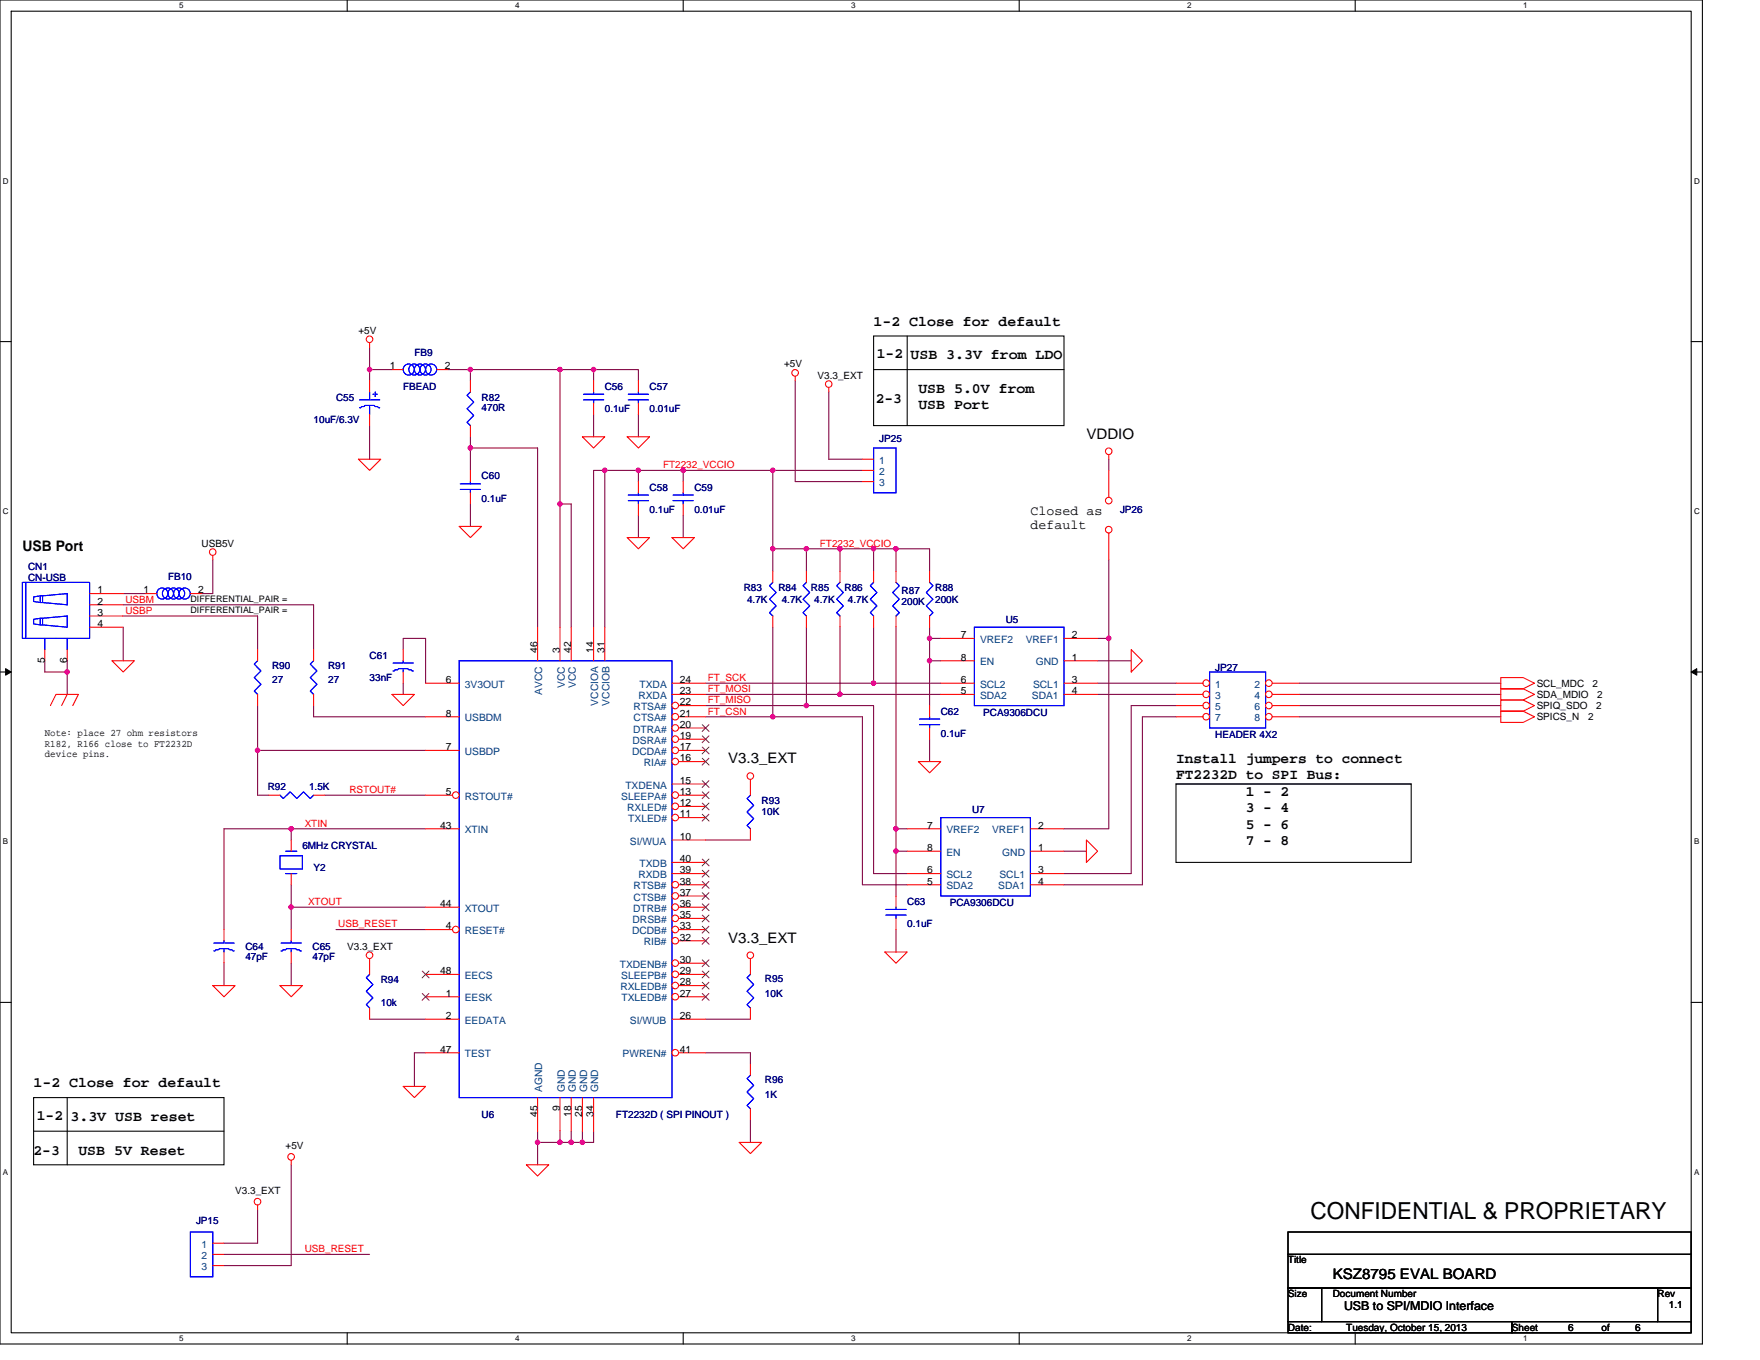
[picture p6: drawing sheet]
<svg xmlns="http://www.w3.org/2000/svg" width="279mm" height="216mm" viewBox="0 0 279 216" stroke-linecap="round" stroke-linejoin="round" font-family="sans-serif">
<path d="M0 0h270.3v213.4h-270.3zM1.8 1.8h266.7v209.8h-266.7z" fill="none" stroke="#000" stroke-width=".17"/>
<g fill="#fff">
<path d="M28.4 .2h.7v1.4h-.7z"/>
<path d="M28.4 211.8h.7v1.4h-.7z"/>
</g>
<path d="M55.1 0v1.8M55.1 211.6v1.8" fill="none" stroke="#000" stroke-width=".17"/>
<g fill="#fff">
<path d="M81.8 .2h.7v1.4h-.7z"/>
<path d="M81.8 211.8h.7v1.4h-.7z"/>
</g>
<path d="M108.5 0v1.8M108.5 211.6v1.8" fill="none" stroke="#000" stroke-width=".17"/>
<g fill="#fff">
<path d="M135.1 .2h.7v1.4h-.7z"/>
<path d="M135.1 211.8h.7v1.4h-.7z"/>
</g>
<path d="M161.8 0v1.8M161.8 211.6v1.8" fill="none" stroke="#000" stroke-width=".17"/>
<g fill="#fff">
<path d="M188.5 .2h.7v1.4h-.7z"/>
<path d="M188.5 211.8h.7v1.4h-.7z"/>
</g>
<path d="M215.1 0v1.8M215.1 211.6v1.8" fill="none" stroke="#000" stroke-width=".17"/>
<g fill="#fff">
<path d="M241.8 .2h.7v1.4h-.7z"/>
<path d="M241.8 211.8h.7v1.4h-.7z"/>
<path d="M.4 28h1v1.4h-1z"/>
<path d="M268.9 28h.9v1.4h-.9z"/>
<path d="M.4 80.5h1v1.4h-1z"/>
<path d="M268.9 80.5h.9v1.4h-.9z"/>
</g>
<path d="M0 54.2h1.8M268.5 54.2h1.8" fill="none" stroke="#000" stroke-width=".17"/>
<g fill="#fff">
<path d="M.4 132.9h.9v1.4h-.9z"/>
<path d="M268.9 132.9h.9v1.4h-.9z"/>
</g>
<path d="M0 106.7h1.8M268.5 106.7h1.8" fill="none" stroke="#000" stroke-width=".17"/>
<path d="M.9 106.2l.9 .5-.9 .5zM268.5 106.7l.9-.5v1z" fill="#000" stroke="#000" stroke-width=".16"/>
<g fill="#fff">
<path d="M.4 185.4h.9v1.4h-.9z"/>
<path d="M268.9 185.4h.9v1.4h-.9z"/>
</g>
<g fill="none" stroke="#000" stroke-width=".17">
<path d="M138.7 53.3h30.2v14.3h-30.2zM138.7 58.7h30.2M144 53.3v14.3M186.7 124.5h37.3v12.4h-37.3zM186.7 124.5h37.3M0 159.1h1.8M268.5 159.1h1.8M5.3 179.6h30.3M5.3 174.2h30.3v10.7h-30.3zM10.7 174.2v10.7M204.5 195.6h64v3.5h-64zM204.5 199.1h64v5.4h-64z"/>
<path d="M204.5 204.5h5.3v5.3h-5.3zM204.5 209.8h35.5v1.8h-35.5zM209.8 204.5h53.3v5.3h-53.3zM240 209.8h28.5v1.8h-28.5zM263.1 204.5h5.4v5.3h-5.4z"/>
</g>
<g fill="none" stroke="#800040" stroke-width=".17">
<path d="M58.7 58.7v1.8M58.7 55.1v3.6M58.7 58.7h3.5M71.1 58.7h3.6M74.7 58.7h14.2M74.7 58.7v1.8M88.9 58.7h5.3M88.9 58.7v21.3M94.2 58.7v1.8M94.2 58.7h7.1v1.8M58.7 67.6v5.3M74.7 71.1h10.6v28.5"/>
<path d="M74.7 71.1v3.6M74.7 69.3v1.8M94.2 65.8v3.5M96 74.7v24.9M96 74.7h5.3M96 74.7h-1.8v24.9M101.3 74.7h7.2M101.3 74.7v1.8M101.3 65.8v3.5M108.5 74.7v1.8M108.5 74.7h14.2M126.2 60.5v16h10.7"/>
<path d="M131.6 62.2v10.7h5.3M136.9 74.7h-14.2v12.4M176 72.9v1.8M19.6 96h30.2v7.1M19.6 99.6v5.3M19.6 94.2h3.5M19.6 97.8h21.3v5.3M33.8 88.9v5.3h-1.8M74.7 80v3.6M88.9 80v19.6M88.9 80h1.8v19.6M101.3 81.8v3.5"/>
<path d="M108.5 81.8v3.5M122.7 87.1h5.3M122.7 87.1v3.6M122.7 99.6v14.2M128 87.1h5.3M128 87.1v3.6M128 99.6v12.4M133.3 87.1h5.4M133.3 87.1v3.6M133.3 99.6v10.6M138.7 87.1v3.6M138.7 99.6v8.9"/>
<path d="M138.7 87.1h3.5M142.2 87.1h5.4v3.6M142.2 99.6v32M142.2 87.1v3.6M147.6 99.6v1.7M176 88.9v12.4M7.1 104.9v1.8h3.6M10.7 106.7v3.5M10.7 104.9v1.8M40.9 119.1v7.1h1.8M40.9 112v7.1M40.9 119.1h26.7"/>
<path d="M49.8 112v1.8h17.8M64 103.1v-1.8h3.6v7.2M64 108.5v1.7M112 113.8h10.7M112 108.5h26.7M112 110.2h21.3M112 112h16M122.7 113.8h14.2v26.7h7.1M128 112h10.7v26.7h5.3M133.4 110.2h16M138.7 108.5h10.7M147.6 104.9h1.8"/>
<path d="M147.6 101.3h1.8M147.6 104.9v7.1M147.6 117.3v3.6M147.6 101.3v3.6M174.2 108.5h12.5M174.2 110.2h12.5M174.2 104.9h5.4M174.2 101.3h1.8M176 101.3v30.3h-7.1M186.7 113.8h-5.3v26.7h-12.5M186.7 112h-7.1v26.7h-10.7M206.2 113.8h32.1"/>
<path d="M206.2 112h32.1M206.2 110.2h32.1M206.2 108.5h32.1M46.2 131.6v1.8M46.2 131.6h21.4M46.2 131.6h-10.6v16M51.6 126.2h16M112 133.3h7.1M142.2 135.1h1.8M142.2 135.1v7.1M144 131.6h-1.8v3.5M168.9 135.1h3.6"/>
<path d="M35.6 152.9v3.6M46.2 144h21.4M46.2 152.9v3.6M46.2 144v3.6M46.2 140.5v3.5M53.3 147.6h14.3M142.2 147.6v3.5M58.7 161.8h8.9M67.6 167.1h-1.8v5.4M85.3 179.6v1.8M88.9 179.6v1.8M90.7 179.6v1.8"/>
<path d="M92.5 179.6v1.8M94.2 179.6v1.8h-1.7M112 161.8h7.1M112 167.1h7.1v1.8M119.1 177.8v3.6M35.6 199.1h23.1M40.9 192v5.4h-5.3M46.2 184.9v16h-10.6M85.3 181.4h3.6M85.3 181.4v3.5M88.9 181.4h1.8M90.7 181.4h1.8"/>
</g>
<g fill="#f0f" stroke="#f0f" stroke-width=".17">
<circle cx="147.6" cy="104.9" r=".35"/>
<circle cx="176" cy="101.3" r=".35"/>
<circle cx="101.3" cy="74.7" r=".35"/>
<circle cx="96" cy="74.7" r=".35"/>
<circle cx="142.2" cy="131.6" r=".35"/>
<circle cx="142.2" cy="87.1" r=".35"/>
<circle cx="40.9" cy="119.1" r=".35"/>
<circle cx="46.2" cy="131.6" r=".35"/>
<circle cx="46.2" cy="144" r=".35"/>
<circle cx="90.7" cy="181.3" r=".35"/>
<circle cx="88.9" cy="181.3" r=".35"/>
<circle cx="92.4" cy="181.3" r=".35"/>
<circle cx="58.7" cy="58.7" r=".35"/>
<circle cx="88.9" cy="80" r=".35"/>
<circle cx="88.9" cy="58.7" r=".35"/>
<circle cx="94.2" cy="58.7" r=".35"/>
<circle cx="147.6" cy="101.3" r=".35"/>
<circle cx="74.7" cy="71.1" r=".35"/>
<circle cx="74.7" cy="58.7" r=".35"/>
<circle cx="108.4" cy="74.7" r=".35"/>
<circle cx="122.7" cy="74.7" r=".35"/>
<circle cx="10.7" cy="106.7" r=".35"/>
<circle cx="128" cy="112" r=".35"/>
<circle cx="133.3" cy="110.2" r=".35"/>
<circle cx="85.3" cy="181.3" r=".35"/>
<circle cx="142.2" cy="135.1" r=".35"/>
<circle cx="122.7" cy="87.1" r=".35"/>
<circle cx="138.7" cy="108.4" r=".35"/>
<circle cx="128" cy="87.1" r=".35"/>
<circle cx="133.3" cy="87.1" r=".35"/>
<circle cx="138.7" cy="87.1" r=".35"/>
<circle cx="122.7" cy="113.8" r=".35"/>
</g>
<g fill="none" stroke="#f00" stroke-width=".17">
<path d="M58.7 54.4v.7M126.2 59.7v.8M56.9 72.9h3.6l-1.8 1.8zM92.5 69.3h3.5l-1.8 1.8zM99.6 69.3h3.5l-1.8 1.8zM108.5 76.5v1.7M131.6 61.5v.7M176 72.2v.7M14.2 94.2h5.4M14.2 96h5.4M14.2 97.8h5.4M14.2 99.6h5.4"/>
<path d="M33.8 88.2v.7M72.9 83.6h3.6l-1.8 1.7zM99.6 85.3h3.5l-1.8 1.8zM106.7 85.3h3.5l-1.7 1.8zM108.5 80v1.8M138.7 90.7v1.8M138.7 97.8v1.8M147.6 90.7v1.8M147.6 97.8v1.8M7.1 103.1v1.8M8 112l.9-1.8h3.5l-.8 1.8M10.7 103.1v1.8"/>
<path d="M10.7 110.2l-.9 1.8M17.8 104.9h3.5l-1.7 1.8zM62.2 110.2h3.6l-1.8 1.8zM179.6 103.1l1.8 1.8-1.8 1.8zM238.3 109.3h3.5l1.8 .9-1.8 .9h-3.5zM238.3 111.1h3.5l1.8 .9-1.8 .9h-3.5zM238.3 107.6h3.5l1.8 .9-1.8 .8h-3.5zM238.3 112.9h3.5l1.8 .9-1.8 .9h-3.5zM119.1 123.7v.8M145.8 120.9h3.6l-1.8 1.8zM172.5 133.3l1.7 1.8-1.7 1.8zM33.8 156.5h3.5l-1.7 1.7z"/>
<path d="M35.6 147.6v1.8M35.6 151.1v1.8M44.4 156.5h3.6l-1.8 1.7zM58.7 152.2v.7M119.1 152.2v.7M140.5 151.1h3.5l-1.8 1.8zM142.2 142.2v1.8M142.2 145.8v1.8M64 172.5h3.6l-1.8 1.7zM40.9 191.3v.7M46.2 184.2v.7M83.6 184.9h3.5l-1.8 1.8z"/>
<path d="M117.3 181.4h3.6l-1.8 1.7z"/>
<circle cx="58.7" cy="53.9" r=".52"/>
<circle cx="126.2" cy="59.2" r=".52"/>
<circle cx="131.6" cy="61" r=".52"/>
<circle cx="176" cy="71.6" r=".52"/>
<circle cx="33.8" cy="87.6" r=".52"/>
<circle cx="119.1" cy="123.2" r=".52"/>
<circle cx="58.7" cy="151.6" r=".52"/>
<circle cx="119.1" cy="151.6" r=".52"/>
<circle cx="40.9" cy="190.8" r=".52"/>
<circle cx="46.2" cy="183.7" r=".52"/>
</g>
<g fill="none" stroke="#00f" stroke-width=".17">
<path d="M106.8 79.5h3.3M106.8 78.6h3.3M108.5 78.2v.4M108.5 79.5v.5M3.6 92.5h10.6v8.8h-10.6zM4.1 92.5v8.8M6.4 98.1l-1.1 .2v.7l1.1 .2M6.4 94.6l-1.1 .2v.7l1.1 .2M6.8 94.6l3.9-.4v1.8l-3.9-.3zM6.8 98.1l3.9-.3v1.8l-3.9-.4zM6.8 94.6h-.4v1.1h.4M6.8 98.1h-.4v1.1h.4"/>
<path d="M138.7 92.5l-.5 .5 1 1.1-1 1 1 1.1-1 1.1 .5 .5M147.6 92.5l.5 .5-1.1 1.1 1.1 1-1.1 1.1 1.1 1.1-.5 .5M7.1 101.3v1.8M10.7 101.3v1.8M192 106.7h8.9v8.9h-8.9zM35.6 149.4v.3h-1.6M35.6 150.8v.3M35.7 149.7h1.5M37.2 151h-.2l-.2-.2h-.4l-.1-.2h-1.5l-.1 .2h-.4l-.2 .2h-.1M140.6 145.3h3.2M140.6 144.4h3.2M142.2 144v.4"/>
<path d="M142.2 145.3v.5"/>
</g>
<circle cx="191.5" cy="108.4" r=".52" fill="#fff" stroke="#f00" stroke-width=".17"/>
<path d="M186.7 108.5h4.3" fill="none" stroke="#f00" stroke-width=".17"/>
<circle cx="201.4" cy="108.4" r=".52" fill="#fff" stroke="#f00" stroke-width=".17"/>
<path d="M202 108.5h4.2" fill="none" stroke="#f00" stroke-width=".17"/>
<circle cx="191.5" cy="110.2" r=".52" fill="#fff" stroke="#f00" stroke-width=".17"/>
<path d="M186.7 110.2h4.3" fill="none" stroke="#f00" stroke-width=".17"/>
<circle cx="201.4" cy="110.2" r=".52" fill="#fff" stroke="#f00" stroke-width=".17"/>
<path d="M202 110.2h4.2" fill="none" stroke="#f00" stroke-width=".17"/>
<circle cx="191.5" cy="112" r=".52" fill="#fff" stroke="#f00" stroke-width=".17"/>
<path d="M186.7 112h4.3" fill="none" stroke="#f00" stroke-width=".17"/>
<circle cx="201.4" cy="112" r=".52" fill="#fff" stroke="#f00" stroke-width=".17"/>
<path d="M202 112h4.2" fill="none" stroke="#f00" stroke-width=".17"/>
<circle cx="191.5" cy="113.8" r=".52" fill="#fff" stroke="#f00" stroke-width=".17"/>
<path d="M186.7 113.8h4.3" fill="none" stroke="#f00" stroke-width=".17"/>
<circle cx="201.4" cy="113.8" r=".52" fill="#fff" stroke="#f00" stroke-width=".17"/>
<g fill="none" stroke="#f00" stroke-width=".17">
<path d="M62.2 58.7h1.8M69.3 58.7h1.8M136.9 72.9h1.8M136.9 74.7h1.8M136.9 76.5h1.8M128 90.7v1.8M128 97.8v1.8M49.8 103.1v1.8M49.8 110.2v1.8M149.4 104.9h5.3M149.4 101.3h5.3M149.4 108.5h5.3"/>
<path d="M149.4 110.2h5.3M168.9 104.9h5.3M168.9 101.3h5.3M168.9 108.5h5.3M168.9 110.2h5.3M202 113.8h4.2M42.7 126.2h1.7M46.2 133.4v1.7M46.2 138.7v1.8M49.8 126.2h1.8M33.8 197.4h1.8M33.8 199.1h1.8"/>
<path d="M33.8 200.9h1.8"/>
</g>
<g fill="none" stroke="#00f" stroke-width=".17">
<path d="M138.7 71.1h3.5v7.1h-3.5zM128 92.5l-.5 .5 1 1.1-1 1 1 1.1-1 1.1 .5 .5M154.7 99.6h14.2v12.4h-14.2zM49.8 104.9l-.5 .5 1 1.1-1 1.1 1 1-1 1.1 .5 .5M72.9 104.9h33.8v69.3h-33.8zM44.4 126.2l.6 .6 1.1-1.1 1 1.1 1.1-1.1 1.1 1.1 .5-.6M44.5 135.8h3.5v2.2h-3.5zM45.3 135.1h1.8M45.3 138.7h1.8M30.2 195.6h3.6v7.1h-3.6z"/>
<circle cx="64.9" cy="58.7" r=".88"/>
<circle cx="65.8" cy="58.7" r=".88"/>
<circle cx="66.7" cy="58.7" r=".88"/>
<circle cx="67.6" cy="58.7" r=".88"/>
<circle cx="68.4" cy="58.7" r=".88"/>
</g>
<circle cx="72.4" cy="126.2" r=".52" fill="#fff" stroke="#f00" stroke-width=".17"/>
<path d="M67.6 126.2h4.2M67.6 144h5.3" fill="none" stroke="#f00" stroke-width=".17"/>
<circle cx="72.4" cy="147.6" r=".52" fill="#fff" stroke="#f00" stroke-width=".17"/>
<g fill="none" stroke="#f00" stroke-width=".17">
<path d="M85.3 99.6v5.3M88.9 99.6v5.3M90.7 99.6v5.3M67.6 108.5h5.3M67.6 113.8h5.3M67.6 119.1h5.3M106.7 108.5h5.3M106.7 110.2h5.3M67.6 131.6h5.3M67.6 147.6h4.2M67.6 154.7h5.3M67.6 158.2h5.3"/>
<path d="M67.6 161.8h5.3M67.6 167.1h5.3M85.3 174.2v5.4M88.9 174.2v5.4M90.7 174.2v5.4"/>
</g>
<path d="M67 154.2l1.1 1M67 157.7l1.1 1.1M68.1 154.2l-1.1 1M68.1 157.7l-1.1 1.1" fill="none" stroke="#804000" stroke-width=".16"/>
<circle cx="107.2" cy="112" r=".52" fill="#fff" stroke="#f00" stroke-width=".17"/>
<path d="M107.7 112h4.3" fill="none" stroke="#f00" stroke-width=".17"/>
<circle cx="107.2" cy="113.8" r=".52" fill="#fff" stroke="#f00" stroke-width=".17"/>
<path d="M107.7 113.8h4.3" fill="none" stroke="#f00" stroke-width=".17"/>
<circle cx="107.2" cy="115.6" r=".52" fill="#fff" stroke="#f00" stroke-width=".17"/>
<path d="M107.7 115.6h4.3" fill="none" stroke="#f00" stroke-width=".17"/>
<path d="M111.5 115l1.1 1.1M112.5 115l-1 1.1" fill="none" stroke="#804000" stroke-width=".16"/>
<circle cx="107.2" cy="117.3" r=".52" fill="#fff" stroke="#f00" stroke-width=".17"/>
<path d="M107.7 117.3h4.3" fill="none" stroke="#f00" stroke-width=".17"/>
<path d="M111.5 116.8l1.1 1.1M112.5 116.8l-1 1.1" fill="none" stroke="#804000" stroke-width=".16"/>
<circle cx="107.2" cy="119.1" r=".52" fill="#fff" stroke="#f00" stroke-width=".17"/>
<path d="M107.7 119.1h4.3" fill="none" stroke="#f00" stroke-width=".17"/>
<path d="M111.5 118.6l1.1 1.1M112.5 118.6l-1 1.1" fill="none" stroke="#804000" stroke-width=".16"/>
<circle cx="107.2" cy="120.9" r=".52" fill="#fff" stroke="#f00" stroke-width=".17"/>
<path d="M106.7 124.5h5.3M107.7 120.9h4.3" fill="none" stroke="#f00" stroke-width=".17"/>
<path d="M111.5 120.4l1.1 1.1M111.5 123.9l1.1 1.1M112.5 120.4l-1 1.1M112.5 123.9l-1 1.1" fill="none" stroke="#804000" stroke-width=".16"/>
<circle cx="107.2" cy="126.2" r=".52" fill="#fff" stroke="#f00" stroke-width=".17"/>
<path d="M107.7 126.2h4.3" fill="none" stroke="#f00" stroke-width=".17"/>
<path d="M111.5 125.7l1.1 1.1M112.5 125.7l-1 1.1" fill="none" stroke="#804000" stroke-width=".16"/>
<circle cx="107.2" cy="128" r=".52" fill="#fff" stroke="#f00" stroke-width=".17"/>
<path d="M107.7 128h4.3" fill="none" stroke="#f00" stroke-width=".17"/>
<path d="M111.5 127.5l1.1 1.1M112.5 127.5l-1 1.1" fill="none" stroke="#804000" stroke-width=".16"/>
<circle cx="107.2" cy="129.8" r=".52" fill="#fff" stroke="#f00" stroke-width=".17"/>
<path d="M106.7 133.3h5.3M106.7 136.9h5.3M106.7 138.7h5.3M107.7 129.8h4.3" fill="none" stroke="#f00" stroke-width=".17"/>
<path d="M111.5 129.3l1.1 1M111.5 136.4l1.1 1.1M111.5 138.2l1.1 1M112.5 129.3l-1 1M112.5 136.4l-1 1.1M112.5 138.2l-1 1" fill="none" stroke="#804000" stroke-width=".16"/>
<circle cx="107.2" cy="140.5" r=".52" fill="#fff" stroke="#f00" stroke-width=".17"/>
<path d="M107.7 140.5h4.3" fill="none" stroke="#f00" stroke-width=".17"/>
<path d="M111.5 139.9l1.1 1.1M112.5 139.9l-1 1.1" fill="none" stroke="#804000" stroke-width=".16"/>
<circle cx="107.2" cy="142.2" r=".52" fill="#fff" stroke="#f00" stroke-width=".17"/>
<path d="M107.7 142.2h4.3" fill="none" stroke="#f00" stroke-width=".17"/>
<path d="M111.5 141.7l1.1 1.1M112.5 141.7l-1 1.1" fill="none" stroke="#804000" stroke-width=".16"/>
<circle cx="107.2" cy="144" r=".52" fill="#fff" stroke="#f00" stroke-width=".17"/>
<path d="M107.7 144h4.3" fill="none" stroke="#f00" stroke-width=".17"/>
<path d="M111.5 143.5l1.1 1.1M112.5 143.5l-1 1.1" fill="none" stroke="#804000" stroke-width=".16"/>
<circle cx="107.2" cy="145.8" r=".52" fill="#fff" stroke="#f00" stroke-width=".17"/>
<path d="M107.7 145.8h4.3" fill="none" stroke="#f00" stroke-width=".17"/>
<path d="M111.5 145.3l1.1 1M112.5 145.3l-1 1" fill="none" stroke="#804000" stroke-width=".16"/>
<circle cx="107.2" cy="147.6" r=".52" fill="#fff" stroke="#f00" stroke-width=".17"/>
<path d="M107.7 147.6h4.3" fill="none" stroke="#f00" stroke-width=".17"/>
<path d="M111.5 147l1.1 1.1M112.5 147l-1 1.1" fill="none" stroke="#804000" stroke-width=".16"/>
<circle cx="107.2" cy="149.3" r=".52" fill="#fff" stroke="#f00" stroke-width=".17"/>
<path d="M107.7 149.4h4.3" fill="none" stroke="#f00" stroke-width=".17"/>
<path d="M111.5 148.8l1.1 1.1M112.5 148.8l-1 1.1" fill="none" stroke="#804000" stroke-width=".16"/>
<circle cx="107.2" cy="152.9" r=".52" fill="#fff" stroke="#f00" stroke-width=".17"/>
<path d="M107.7 152.9h4.3" fill="none" stroke="#f00" stroke-width=".17"/>
<path d="M111.5 152.4l1.1 1.1M112.5 152.4l-1 1.1" fill="none" stroke="#804000" stroke-width=".16"/>
<circle cx="107.2" cy="154.7" r=".52" fill="#fff" stroke="#f00" stroke-width=".17"/>
<path d="M107.7 154.7h4.3" fill="none" stroke="#f00" stroke-width=".17"/>
<path d="M111.5 154.2l1.1 1M112.5 154.2l-1 1" fill="none" stroke="#804000" stroke-width=".16"/>
<circle cx="107.2" cy="156.5" r=".52" fill="#fff" stroke="#f00" stroke-width=".17"/>
<path d="M107.7 156.5h4.3" fill="none" stroke="#f00" stroke-width=".17"/>
<path d="M111.5 155.9l1.1 1.1M112.5 155.9l-1 1.1" fill="none" stroke="#804000" stroke-width=".16"/>
<circle cx="107.2" cy="158.2" r=".52" fill="#fff" stroke="#f00" stroke-width=".17"/>
<path d="M107.7 158.2h4.3M106.7 161.8h5.3" fill="none" stroke="#f00" stroke-width=".17"/>
<path d="M111.5 157.7l1.1 1.1M112.5 157.7l-1 1.1" fill="none" stroke="#804000" stroke-width=".16"/>
<circle cx="107.2" cy="167.1" r=".52" fill="#fff" stroke="#f00" stroke-width=".17"/>
<g fill="none" stroke="#f00" stroke-width=".17">
<path d="M58.7 60.5v1.7M58.7 65.8v1.8M74.7 60.5v1.7M74.7 67.6v1.7M74.7 74.7v1.8M74.7 78.2v1.8M94.2 60.5v1.7M94.2 64v1.8M101.3 60.5v1.7M101.3 64v1.8M101.3 76.5v1.7M23.1 94.2h1.8"/>
<path d="M30.2 94.2h1.8M94.2 99.6v5.3M96 99.6v5.3M101.3 80v1.8M122.7 90.7v1.8M122.7 97.8v1.8M133.3 90.7v1.8M133.3 97.8v1.8M142.2 90.7v1.8M142.2 97.8v1.8M40.9 103.1v1.8M40.9 110.2v1.8"/>
<path d="M64 103.1v1.8M64 106.7v1.8M147.6 112v1.8M147.6 115.6v1.7M119.1 124.5v1.7M119.1 131.6v1.7M144 135.1h5.4M144 131.6h5.4M144 138.7h5.4M163.6 135.1h5.3M163.6 131.6h5.3M163.6 138.7h5.3"/>
<path d="M46.2 147.6v1.8M46.2 151.1v1.8M58.7 152.9v1.8M119.1 152.9v1.8M144 140.5h5.4M163.6 140.5h5.3M58.7 160v1.8M92.5 174.2v5.4M94.2 174.2v5.4M107.7 167.1h4.3M119.1 160v1.8M119.1 168.9v1.8"/>
<path d="M119.1 176v1.8"/>
</g>
<g fill="none" stroke="#00f" stroke-width=".17">
<path d="M57.1 64.7h.2l.1-.2h.4l.2-.1h1.4l.2 .1h.3l.2 .2h.2M58.7 64.5v1.3M58.7 62.2v1.3h-1.6M58.8 63.5h1.5M59.2 62.6h.2M59.6 62.2v.7M59.7 62.6h.2M73.1 77.7h3.2M73.1 76.8h3.2M74.7 76.5v.3M74.7 77.7v.5M74.7 62.2l-.6 .6 1.1 1-1.1 1.1 1.1 1.1-1.1 1 .6 .6"/>
<path d="M92.6 63.5h3.2M92.6 62.6h3.2M94.2 62.2v.4M94.2 63.5v.5M99.7 79.5h3.3M99.7 78.6h3.3M99.7 63.5h3.3M99.7 62.6h3.3M101.3 78.2v.4M101.3 79.5v.5M101.3 62.2v.4M101.3 63.5v.5"/>
<path d="M122.7 92.5l-.5 .5 1 1.1-1 1 1 1.1-1 1.1 .5 .5M133.3 92.5l-.5 .5 1.1 1.1-1.1 1 1.1 1.1-1.1 1.1 .5 .5M142.2 92.5l.6 .5-1.1 1.1 1.1 1-1.1 1.1 1.1 1.1-.6 .5M40.9 104.9l-.5 .5 1 1.1-1 1.1 1 1-1 1.1 .5 .5M64 106.3v.4M64 104.9v.4h-1.6M64.2 105.3h1.4M65.6 106.5h-.2l-.1-.2h-.4l-.2-.1h-1.4l-.2 .1h-.3l-.2 .2h-.2M146 115h3.2M146 114.2h3.2M147.6 113.8v.4M147.6 115v.6"/>
<path d="M119.1 126.2l-.5 .6 1.1 1-1.1 1.1 1.1 1.1-1.1 1 .5 .6M149.4 129.8h14.2v12.4h-14.2zM46.2 150.8v.3M46.2 149.4v.3h-1.6M46.4 149.7h1.4M47.8 151h-.2l-.1-.2h-.4l-.2-.2h-1.4l-.2 .2h-.3l-.2 .2h-.2M58.7 154.7l-.6 .5 1.1 1.1-1.1 1.1 1.1 1-1.1 1.1 .6 .5M119.1 154.7l-.5 .5 1.1 1.1-1.1 1.1 1.1 1-1.1 1.1 .5 .5M119.1 170.7l-.5 .5 1.1 1.1-1.1 1.1 1.1 1-1.1 1.1 .5 .5"/>
<circle cx="25.8" cy="94.2" r=".88"/>
<circle cx="26.7" cy="94.2" r=".88"/>
<circle cx="27.5" cy="94.2" r=".88"/>
<circle cx="28.4" cy="94.2" r=".88"/>
<circle cx="29.3" cy="94.2" r=".88"/>
</g>
<circle cx="176" cy="84.1" r=".52" fill="#fff" stroke="#f00" stroke-width=".17"/>
<path d="M176 84.6v4.3" fill="none" stroke="#f00" stroke-width=".17"/>
<circle cx="176" cy="79.5" r=".52" fill="#fff" stroke="#f00" stroke-width=".17"/>
<path d="M176 74.7v4.3" fill="none" stroke="#f00" stroke-width=".17"/>
<g fill="#f0f" stroke="#f0f" stroke-width=".17">
<circle cx="147.6" cy="104.9" r=".35"/>
<circle cx="176" cy="101.3" r=".35"/>
<circle cx="101.3" cy="74.7" r=".35"/>
<circle cx="96" cy="74.7" r=".35"/>
<circle cx="142.2" cy="131.6" r=".35"/>
<circle cx="142.2" cy="87.1" r=".35"/>
<circle cx="40.9" cy="119.1" r=".35"/>
<circle cx="46.2" cy="131.6" r=".35"/>
<circle cx="46.2" cy="144" r=".35"/>
<circle cx="90.7" cy="181.3" r=".35"/>
<circle cx="88.9" cy="181.3" r=".35"/>
<circle cx="92.4" cy="181.3" r=".35"/>
<circle cx="58.7" cy="58.7" r=".35"/>
<circle cx="88.9" cy="80" r=".35"/>
<circle cx="88.9" cy="58.7" r=".35"/>
<circle cx="94.2" cy="58.7" r=".35"/>
<circle cx="147.6" cy="101.3" r=".35"/>
<circle cx="74.7" cy="71.1" r=".35"/>
<circle cx="74.7" cy="58.7" r=".35"/>
<circle cx="108.4" cy="74.7" r=".35"/>
<circle cx="122.7" cy="74.7" r=".35"/>
<circle cx="10.7" cy="106.7" r=".35"/>
<circle cx="128" cy="112" r=".35"/>
<circle cx="133.3" cy="110.2" r=".35"/>
<circle cx="85.3" cy="181.3" r=".35"/>
<circle cx="142.2" cy="135.1" r=".35"/>
<circle cx="122.7" cy="87.1" r=".35"/>
<circle cx="138.7" cy="108.4" r=".35"/>
<circle cx="128" cy="87.1" r=".35"/>
<circle cx="133.3" cy="87.1" r=".35"/>
<circle cx="138.7" cy="87.1" r=".35"/>
<circle cx="122.7" cy="113.8" r=".35"/>
</g>
<text font-size="3.7" x="208" y="193.6">CONFIDENTIAL &amp; PROPRIETARY</text>
<g font-size="2.3">
<text x="138.7" y="51.7">1-2 Close for default</text>
<text x="139.2" y="56.9">1-2</text>
<text x="144.5" y="57">USB 3.3V from LDO</text>
<text x="139" y="64">2-3</text>
<text x="145.8" y="62.4">USB 5.0V from</text>
<text x="145.8" y="65">USB Port</text>
<text x="172.5" y="69.6">VDDIO</text>
<text x="3.6" y="87.5">USB Port</text>
<text x="115.6" y="121.2">V3.3_EXT</text>
<text x="186.7" y="121.1">Install jumpers to connect</text>
<text x="186.7" y="123.7">FT2232D to SPI Bus:</text>
<text x="197.8" y="126.3">1 - 2</text>
<text x="197.8" y="128.9">3 - 4</text>
<text x="197.8" y="131.6">5 - 6</text>
<text x="197.8" y="134.2">7 - 8</text>
<text x="115.6" y="149.6">V3.3_EXT</text>
<text x="5.3" y="172.6">1-2 Close for default</text>
<text x="5.9" y="177.8">1-2</text>
<text x="11.2" y="177.9">3.3V USB reset</text>
<text x="5.3" y="183.3">2-3</text>
<text x="12.4" y="183.3">USB 5V Reset</text>
<text x="211.6" y="203">KSZ8795 EVAL BOARD</text>
</g>
<g font-size="2.1">
<text x="163.6" y="81.7">Closed as</text>
<text x="163.6" y="84">default</text>
</g>
<text font-size="1.9" x="213.4" y="208">USB to SPI/MDIO Interface</text>
<g font-size="1.6">
<text x="56.9" y="53">+5V</text>
<text x="61.9" y="58.7">1</text>
<text x="70.6" y="58.7">2</text>
<text x="124.5" y="58.3">+5V</text>
<text x="129.8" y="60.1">V3.3_EXT</text>
<text x="32" y="86.8">USB5V</text>
<text x="15.5" y="94.2">1</text>
<text x="15.5" y="96">2</text>
<text x="22.8" y="94.2">1</text>
<text x="31.5" y="94.2">2</text>
<text x="15.5" y="97.8">3</text>
<text x="15.5" y="99.5">4</text>
<text x="152.5" y="101.3">7</text>
<text x="170.2" y="101.3">2</text>
<text x="7.1" y="105.3" transform="rotate(-90 7.1 105.3)">5</text>
<text x="10.6" y="105.3" transform="rotate(-90 10.6 105.3)">6</text>
<text x="85.3" y="103.7" transform="rotate(-90 85.3 103.7)">46</text>
<text x="88.9" y="103.7" transform="rotate(-90 88.9 103.7)">3</text>
<text x="90.7" y="103.7" transform="rotate(-90 90.7 103.7)">42</text>
<text x="94.2" y="103.7" transform="rotate(-90 94.2 103.7)">14</text>
<text x="96" y="103.7" transform="rotate(-90 96 103.7)">31</text>
<text x="152.5" y="104.9">8</text>
<text x="170.2" y="104.9">1</text>
<text x="70.8" y="108.4">6</text>
<text x="70.8" y="113.8">8</text>
<text x="107.9" y="112">22</text>
<text x="107.9" y="113.8">21</text>
<text x="107.9" y="108.4">24</text>
<text x="107.9" y="110.2">23</text>
<text x="152.5" y="110.2">5</text>
<text x="152.5" y="108.4">6</text>
<text x="170.2" y="110.2">4</text>
<text x="170.2" y="108.4">3</text>
<text x="243.9" y="110.8">SDA_MDIO</text>
<text x="243.9" y="112.5">SPIQ_SDO</text>
<text x="243.9" y="109">SCL_MDC</text>
<text x="252.8" y="109">2</text>
<text x="253.4" y="112.5">2</text>
<text x="253.5" y="110.8">2</text>
<text x="7.1" y="116.8">Note: place 27 ohm resistors</text>
<text x="7.1" y="118.5">R182, R166 close to FT2232D</text>
<text x="70.8" y="119.1">7</text>
<text x="107.9" y="119.1">17</text>
<text x="107.9" y="117.3">19</text>
<text x="107.9" y="115.5">20</text>
<text x="243.9" y="114.3">SPICS_N</text>
<text x="252.1" y="114.3">2</text>
<text x="7.1" y="120.2">device pins.</text>
<text x="107.9" y="124.4">15</text>
<text x="107.9" y="120.9">16</text>
<text x="69.9" y="131.6">43</text>
<text x="70.8" y="126.2">5</text>
<text x="107.9" y="128">12</text>
<text x="107.9" y="126.2">13</text>
<text x="107.9" y="129.8">11</text>
<text x="147.2" y="131.6">7</text>
<text x="164.8" y="131.6">2</text>
<text x="107.9" y="136.9">40</text>
<text x="107.9" y="133.3">10</text>
<text x="147.2" y="135.1">8</text>
<text x="164.8" y="135.1">1</text>
<text x="69.9" y="144">44</text>
<text x="107.9" y="140.4">38</text>
<text x="107.9" y="142.2">37</text>
<text x="107.9" y="144">36</text>
<text x="107.9" y="138.7">39</text>
<text x="147.2" y="140.4">5</text>
<text x="147.2" y="138.7">6</text>
<text x="164.8" y="140.4">4</text>
<text x="164.8" y="138.7">3</text>
<text x="70.8" y="147.6">4</text>
<text x="107.9" y="147.6">33</text>
<text x="107.9" y="145.8">35</text>
<text x="107.9" y="149.3">32</text>
<text x="55.1" y="150.8">V3.3_EXT</text>
<text x="69.9" y="154.7">48</text>
<text x="107.9" y="152.9">30</text>
<text x="107.9" y="154.7">29</text>
<text x="70.8" y="158.2">1</text>
<text x="70.8" y="161.8">2</text>
<text x="107.9" y="158.2">27</text>
<text x="107.9" y="156.4">28</text>
<text x="107.9" y="161.8">26</text>
<text x="69.9" y="167.1">47</text>
<text x="107.9" y="167.1">41</text>
<text x="85.3" y="177.3" transform="rotate(-90 85.3 177.3)">45</text>
<text x="88.9" y="176.4" transform="rotate(-90 88.9 176.4)">9</text>
<text x="90.7" y="177.3" transform="rotate(-90 90.7 177.3)">18</text>
<text x="92.4" y="177.3" transform="rotate(-90 92.4 177.3)">25</text>
<text x="94.2" y="177.3" transform="rotate(-90 94.2 177.3)">34</text>
<text x="45.3" y="182.4">+5V</text>
<text x="37.3" y="189.5">V3.3_EXT</text>
<text x="204.5" y="200.6">Title</text>
<text x="204.5" y="205.9">Size</text>
<text x="211.6" y="205.9">Document Number</text>
<text x="263.1" y="205.9">Rev</text>
<text x="264.9" y="207.7">1.1</text>
<text x="204.5" y="211.2">Date:</text>
<text x="213.7" y="211.2">Tuesday, October 15, 2013</text>
<text x="240" y="211.2">Sheet</text>
<text x="248.9" y="211.2">6</text>
<text x="254.3" y="211.2">of</text>
<text x="259.6" y="211.2">6</text>
</g>
<g font-size="1.6" fill="#000080">
<text x="65.8" y="56.5">FB9</text>
<text x="53.3" y="63.6">C55</text>
<text x="64" y="61.9">FBEAD</text>
<text x="76.5" y="63.6">R82</text>
<text x="76.5" y="65.3">470R</text>
<text x="96" y="61.9">C56</text>
<text x="96" y="65.4">0.1uF</text>
<text x="103.1" y="61.9">C57</text>
<text x="103.1" y="65.4">0.01uF</text>
<text x="49.8" y="67.2">10uF/6.3V</text>
<text x="139.6" y="70.2">JP25</text>
<text x="76.5" y="76.1">C60</text>
<text x="103.1" y="77.9">C58</text>
<text x="110.2" y="77.9">C59</text>
<text x="76.5" y="79.7">0.1uF</text>
<text x="103.1" y="81.4">0.1uF</text>
<text x="110.2" y="81.4">0.01uF</text>
<text x="177.8" y="81.4">JP26</text>
<text x="4.4" y="90.5">CN1</text>
<text x="4.4" y="92.3">CN-USB</text>
<text x="26.7" y="92.1">FB10</text>
<text x="118.1" y="93.9">R83</text>
<text x="118.6" y="95.7">4.7K</text>
<text x="123.6" y="93.9">R84</text>
<text x="124.1" y="95.7">4.7K</text>
<text x="128.7" y="93.9">R85</text>
<text x="129.3" y="95.7">4.7K</text>
<text x="134.1" y="93.9">R86</text>
<text x="134.6" y="95.7">4.7K</text>
<text x="143.1" y="94.2">R87</text>
<text x="148.5" y="93.9">R88</text>
<text x="148.5" y="95.7">200K</text>
<text x="143.1" y="96">200K</text>
<text x="159.7" y="98.8">U5</text>
<text x="43.2" y="106.2">R90</text>
<text x="52.1" y="106.2">R91</text>
<text x="58.7" y="104.5">C61</text>
<text x="192.9" y="106.5">JP27</text>
<text x="43.2" y="108.5">27</text>
<text x="52.1" y="108.5">27</text>
<text x="58.7" y="108.1">33nF</text>
<text x="149.4" y="113.4">C62</text>
<text x="156.1" y="113.6">PCA9306DCU</text>
<text x="149.4" y="117">0.1uF</text>
<text x="192.9" y="117.2">HEADER 4X2</text>
<text x="42.5" y="125.3">R92</text>
<text x="49.1" y="125.3">1.5K</text>
<text x="120.9" y="127.7">R93</text>
<text x="120.9" y="129.4">10K</text>
<text x="154.3" y="129.1">U7</text>
<text x="48" y="134.8">6MHz CRYSTAL</text>
<text x="49.8" y="138.3">Y2</text>
<text x="144" y="143.7">C63</text>
<text x="150.8" y="143.8">PCA9306DCU</text>
<text x="144" y="147.2">0.1uF</text>
<text x="38.9" y="150.8">C64</text>
<text x="38.9" y="152.4">47pF</text>
<text x="49.6" y="150.8">C65</text>
<text x="49.6" y="152.4">47pF</text>
<text x="121.4" y="155.9">R95</text>
<text x="60.5" y="156.1">R94</text>
<text x="60.5" y="159.7">10k</text>
<text x="121.4" y="158.2">10K</text>
<text x="121.4" y="171.9">R96</text>
<text x="76.5" y="177.4">U6</text>
<text x="97.8" y="177.4">FT2232D ( SPI PINOUT )</text>
<text x="121.4" y="174.2">1K</text>
<text x="31.1" y="194.3">JP15</text>
</g>
<g font-size="1.6" fill="#f00">
<text x="105.3" y="74.3">FT2232_VCCIO</text>
<text x="130.2" y="86.8">FT2232_VCCIO</text>
<text x="19.9" y="95.7">USBM</text>
<text x="19.9" y="97.4">USBP</text>
<text x="112.4" y="111.7">FT_MISO</text>
<text x="112.4" y="109.9">FT_MOSI</text>
<text x="112.4" y="108.1">FT_SCK</text>
<text x="112.4" y="113.4">FT_CSN</text>
<text x="55.5" y="125.9">RSTOUT#</text>
<text x="48.4" y="131.2">XTIN</text>
<text x="48.9" y="143.7">XTOUT</text>
<text x="53.7" y="147.2">USB_RESET</text>
<text x="48.4" y="198.8">USB_RESET</text>
</g>
<g font-size="1.6" fill="#004080">
<text x="139.6" y="73.6">1</text>
<text x="139.6" y="75.4">2</text>
<text x="139.6" y="77.2">3</text>
<text x="155.6" y="102.1">VREF2</text>
<text x="155.6" y="105.6">EN</text>
<text x="162.8" y="102.1">VREF1</text>
<text x="164.4" y="105.6">GND</text>
<text x="73.8" y="109.2">3V3OUT</text>
<text x="86.1" y="110.3" transform="rotate(-90 86.1 110.3)">AVCC</text>
<text x="89.6" y="109.2" transform="rotate(-90 89.6 109.2)">VCC</text>
<text x="91.4" y="109.2" transform="rotate(-90 91.4 109.2)">VCC</text>
<text x="95" y="112" transform="rotate(-90 95 112)">VCCIOA</text>
<text x="96.8" y="112" transform="rotate(-90 96.8 112)">VCCIOB</text>
<text x="100.6" y="112.7">RTSA#</text>
<text x="101.3" y="111">RXDA</text>
<text x="101.5" y="109.2">TXDA</text>
<text x="155.6" y="111">SDA2</text>
<text x="155.6" y="109.2">SCL2</text>
<text x="163.8" y="111">SDA1</text>
<text x="164" y="109.2">SCL1</text>
<text x="192.9" y="109.2">1</text>
<text x="192.9" y="111">3</text>
<text x="192.9" y="112.7">5</text>
<text x="199.1" y="109.2">2</text>
<text x="199.1" y="111">4</text>
<text x="199.1" y="112.7">6</text>
<text x="73.8" y="114.5">USBDM</text>
<text x="73.8" y="119.8">USBDP</text>
<text x="100.3" y="119.8">DCDA#</text>
<text x="100.4" y="118.1">DSRA#</text>
<text x="100.5" y="116.3">DTRA#</text>
<text x="100.6" y="114.5">CTSA#</text>
<text x="192.9" y="114.5">7</text>
<text x="199.1" y="114.5">8</text>
<text x="99.3" y="125.2">TXDENA</text>
<text x="102.2" y="121.6">RIA#</text>
<text x="73.8" y="127">RSTOUT#</text>
<text x="98.6" y="127">SLEEPA#</text>
<text x="99.6" y="128.7">RXLED#</text>
<text x="99.7" y="130.5">TXLED#</text>
<text x="73.8" y="132.3">XTIN</text>
<text x="100" y="134.1">SI/WUA</text>
<text x="101.5" y="137.6">TXDB</text>
<text x="150.2" y="132.3">VREF2</text>
<text x="150.2" y="135.8">EN</text>
<text x="157.5" y="132.3">VREF1</text>
<text x="159.1" y="135.8">GND</text>
<text x="100.6" y="141.2">RTSB#</text>
<text x="100.6" y="143">CTSB#</text>
<text x="101.3" y="139.4">RXDB</text>
<text x="150.2" y="141.2">SDA2</text>
<text x="150.2" y="139.4">SCL2</text>
<text x="158.5" y="141.2">SDA1</text>
<text x="158.7" y="139.4">SCL1</text>
<text x="73.8" y="144.7">XTOUT</text>
<text x="73.8" y="148.3">RESET#</text>
<text x="100.3" y="148.3">DCDB#</text>
<text x="100.4" y="146.5">DRSB#</text>
<text x="100.5" y="144.7">DTRB#</text>
<text x="73.8" y="155.4">EECS</text>
<text x="98.4" y="153.6">TXDENB#</text>
<text x="98.6" y="155.4">SLEEPB#</text>
<text x="102.2" y="150.1">RIB#</text>
<text x="73.8" y="159">EESK</text>
<text x="98.5" y="157.2">RXLEDB#</text>
<text x="98.7" y="159">TXLEDB#</text>
<text x="73.8" y="162.5">EEDATA</text>
<text x="73.8" y="167.9">TEST</text>
<text x="98.8" y="167.9">PWREN#</text>
<text x="100" y="162.5">SI/WUB</text>
<text x="86.1" y="173.4" transform="rotate(-90 86.1 173.4)">AGND</text>
<text x="89.6" y="173.4" transform="rotate(-90 89.6 173.4)">GND</text>
<text x="91.4" y="173.4" transform="rotate(-90 91.4 173.4)">GND</text>
<text x="93.2" y="173.4" transform="rotate(-90 93.2 173.4)">GND</text>
<text x="95" y="173.4" transform="rotate(-90 95 173.4)">GND</text>
<text x="32" y="198.1">1</text>
<text x="32" y="199.9">2</text>
<text x="32" y="201.6">3</text>
</g>
<g font-size="1.4">
<text x="30.2" y="95.5">DIFFERENTIAL_PAIR =</text>
<text x="30.2" y="97.3">DIFFERENTIAL_PAIR =</text>
</g>
<g font-size="1.3">
<text x="28.4" y="1.3">5</text>
<text x="81.8" y="1.3">4</text>
<text x="135.1" y="1.3">3</text>
<text x="188.5" y="1.3">2</text>
<text x="241.8" y="1.3">1</text>
<text x=".4" y="29.1">D</text>
<text x="268.9" y="29.1">D</text>
<text x=".4" y="81.6">C</text>
<text x="268.9" y="81.6">C</text>
<text x=".4" y="134">B</text>
<text x="268.9" y="134">B</text>
<text x=".4" y="186.5">A</text>
<text x="268.9" y="186.5">A</text>
<text x="28.4" y="212.9">5</text>
<text x="81.8" y="212.9">4</text>
<text x="135.1" y="212.9">3</text>
<text x="188.5" y="212.9">2</text>
<text x="241.8" y="212.9">1</text>
</g>
</svg>
